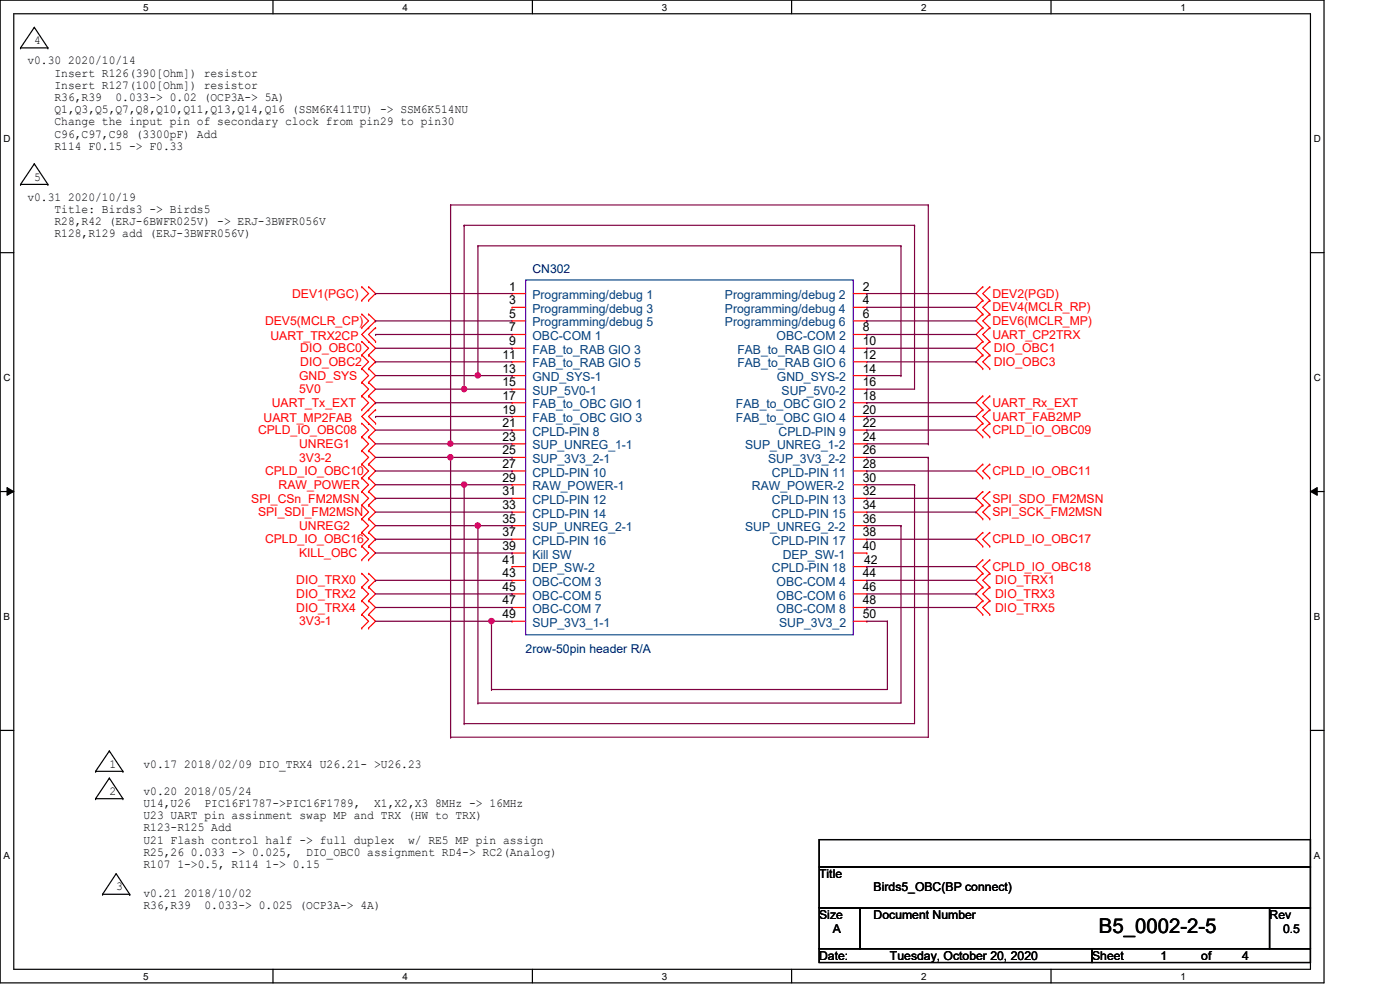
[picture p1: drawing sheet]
<svg xmlns="http://www.w3.org/2000/svg" width="297mm" height="210mm" viewBox="0 0 297 210" stroke-linecap="round" stroke-linejoin="round" font-family="sans-serif">
<path d="M0 0h280.9v208.5h-280.9zM2.9 2.9h275.1v202.7h-275.1z" fill="none" stroke="#000" stroke-width=".25"/>
<g fill="#fff">
<path d="M30.4 .3h1.1v2.4h-1.1z"/>
<path d="M30.4 205.9h1.1v2.3h-1.1z"/>
</g>
<path d="M57.9 0v2.9M57.9 205.6v2.9" fill="none" stroke="#000" stroke-width=".25"/>
<g fill="#fff">
<path d="M85.4 .3h1.1v2.4h-1.1z"/>
<path d="M85.4 205.9h1.1v2.3h-1.1z"/>
</g>
<path d="M112.9 0v2.9M112.9 205.6v2.9" fill="none" stroke="#000" stroke-width=".25"/>
<g fill="#fff">
<path d="M140.4 .3h1.2v2.4h-1.2z"/>
<path d="M140.4 205.9h1.2v2.3h-1.2z"/>
</g>
<path d="M167.9 0v2.9M167.9 205.6v2.9" fill="none" stroke="#000" stroke-width=".25"/>
<g fill="#fff">
<path d="M195.4 .3h1.2v2.4h-1.2z"/>
<path d="M195.4 205.9h1.2v2.3h-1.2z"/>
</g>
<path d="M223 0v2.9M223 205.6v2.9" fill="none" stroke="#000" stroke-width=".25"/>
<g fill="#fff">
<path d="M250.4 .3h1.2v2.4h-1.2z"/>
<path d="M250.4 205.9h1.2v2.3h-1.2z"/>
<path d="M.8 28.2h1.4v2.4h-1.4z"/>
<path d="M278.7 28.2h1.5v2.4h-1.5z"/>
<path d="M.8 78.9h1.4v2.3h-1.4z"/>
<path d="M278.7 78.9h1.5v2.3h-1.5z"/>
</g>
<path d="M0 53.6h2.9M278 53.6h2.9" fill="none" stroke="#000" stroke-width=".25"/>
<g fill="#fff">
<path d="M.8 129.6h1.3v2.3h-1.3z"/>
<path d="M278.7 129.6h1.4v2.3h-1.4z"/>
</g>
<path d="M0 104.3h2.9M278 104.3h2.9" fill="none" stroke="#000" stroke-width=".25"/>
<path d="M1.5 103.4l1.4 .9-1.4 .8zM278 104.3l1.4-.9v1.7z" fill="#000"/>
<path d="M1.5 103.4l1.4 .9-1.4 .8zM278 104.3l1.4-.9v1.7z" fill="none" stroke="#000" stroke-width=".21"/>
<g fill="#fff">
<path d="M.8 180.3h1.3v2.3h-1.3z"/>
<path d="M278.7 180.3h1.4v2.3h-1.4z"/>
</g>
<g fill="none" stroke="#000" stroke-width=".25">
<path d="M4.4 10.2h.1M4.4 10.2h5.8M7.3 5.8h.1M7.3 5.8l-2.9 4.4M7.3 5.8l2.9 4.4M10.2 10.2h.1M4.4 39.1h.1M4.4 39.1h5.8M7.3 34.8h.1M7.3 34.8l-2.9 4.3M7.3 34.8l2.9 4.3M10.2 39.1h.1"/>
<path d="M0 154.9h2.9M23.2 159.3h.1M23.2 159.3l-2.9 4.3M23.2 159.3l2.9 4.3M278 154.9h2.9M20.3 163.6h.1M20.3 169.4h.1M20.3 163.6h5.8M20.3 169.4h5.8M23.2 165.1h.1M23.2 165.1l-2.9 4.3M23.2 165.1l2.9 4.3"/>
<path d="M26.1 163.6h.1M26.1 169.4h.1M173.8 178.1h104.2v5.8h-104.2zM21.8 189.7h.1M21.8 189.7l2.8-4.4 2.9 4.4M21.8 189.7h5.7M27.5 189.7h.1M173.8 183.9h104.2v8.7h-104.2zM173.8 192.6h8.7v8.7h-8.7zM182.5 192.6h86.8v8.7h-86.8zM269.3 192.6h8.7v8.7h-8.7zM173.8 201.3h57.9v2.9h-57.9z"/>
<path d="M231.7 201.3h46.3v2.9h-46.3z"/>
</g>
<g fill="none" stroke="#f00" stroke-width=".25">
<path d="M76.8 63.7h.1M76.8 60.8h.1M76.8 69.5h.1M76.8 66.6h.1M76.8 78.2h.1M76.8 75.3h.1M76.8 72.4h.1M76.8 60.8l1.4 1.5-1.4 1.4M76.8 66.6l1.4 1.5-1.4 1.4M76.8 78.2l1.4 1.5-1.4 1.4M76.8 72.4l1.4 1.5-1.4 1.4M76.8 75.3l1.4 1.5-1.4 1.4"/>
<path d="M78.2 60.8h.1M78.2 63.7h.1M78.2 66.6h.1M78.2 69.5h.1M78.2 78.2h.1M78.2 72.4h.1M78.2 75.3h.1M78.2 60.8l1.5 1.5-1.5 1.4M78.2 66.6l1.5 1.5-1.5 1.4M78.2 78.2l1.5 1.5-1.5 1.4M78.2 69.5l-1.4 1.5 1.4 1.4M78.2 72.4l1.5 1.5-1.5 1.4"/>
<path d="M78.2 75.3l1.5 1.5-1.5 1.4M79.7 69.5h.1M79.7 72.4h.1M79.7 69.5l-1.5 1.5 1.5 1.4M108.6 62.3h.1M108.6 65.2h.1M108.6 68.1h.1M108.6 71h.1M108.6 73.9h.1M108.6 76.8h.1M108.6 79.7h.1M108.6 62.3h2.9"/>
<path d="M108.6 65.2h2.9M108.6 68.1h2.9M108.6 71h2.9M108.6 73.9h2.9M108.6 76.8h2.9M108.6 79.7h2.9M181 62.3h2.9M181 65.2h2.9M181 68.1h2.9M181 71h2.9M181 73.9h2.9M181 76.8h2.9"/>
<path d="M181 79.7h2.9M183.9 62.3h.1M183.9 65.2h.1M183.9 68.1h.1M183.9 71h.1M183.9 73.9h.1M183.9 76.8h.1M183.9 79.7h.1M208.5 60.8h.1M208.5 63.7h.1M208.5 66.6h.1M208.5 69.5h.1"/>
<path d="M208.5 72.4h.1M208.5 75.3h.1M208.5 78.2h.1M208.5 60.8l-1.4 1.5 1.4 1.4M208.5 63.7l-1.4 1.5 1.4 1.4M208.5 66.6l-1.4 1.5 1.4 1.4M208.5 69.5l-1.4 1.5 1.4 1.4M208.5 72.4l-1.4 1.5 1.4 1.4M208.5 75.3l-1.4 1.5 1.4 1.4M210 63.7h.1M210 60.8h.1M210 66.6h.1"/>
<path d="M210 69.5h.1M210 72.4h.1M210 75.3h.1M210 78.2h.1M210 60.8l-1.5 1.5 1.5 1.4M210 63.7l-1.5 1.5 1.5 1.4M210 66.6l-1.5 1.5 1.5 1.4M210 69.5l-1.5 1.5 1.5 1.4M210 72.4l-1.5 1.5 1.5 1.4M210 75.3l-1.5 1.5 1.5 1.4M76.8 81.1h.1M76.8 86.9h.1"/>
<path d="M76.8 84h.1M76.8 92.7h.1M76.8 89.8h.1M76.8 98.5h.1M76.8 95.6h.1M76.8 84l1.4 1.4-1.4 1.5M76.8 89.8l1.4 1.4-1.4 1.5M76.8 98.5l1.4 1.4-1.4 1.5M76.8 92.7l1.4 1.4-1.4 1.5M76.8 81.1l1.4 1.4-1.4 1.5M76.8 95.6l1.4 1.4-1.4 1.5M78.2 81.1h.1"/>
<path d="M78.2 84h.1M78.2 86.9h.1M78.2 89.8h.1M78.2 92.7h.1M78.2 98.5h.1M78.2 95.6h.1M78.2 84l1.5 1.4-2.9 2.9 1.4 1.5M78.2 89.8l1.5 1.4-1.5 1.5M78.2 98.5l1.5 1.4-1.5 1.5M78.2 92.7l1.5 1.4-1.5 1.5M78.2 81.1l1.5 1.4-1.5 1.5M78.2 95.6l1.5 1.4-1.5 1.5"/>
<path d="M79.7 86.9h.1M79.7 89.8h.1M79.7 86.9l-1.5 1.4 1.5 1.5M108.6 82.5h.1M108.6 85.4h.1M108.6 88.3h.1M108.6 91.2h.1M108.6 94.1h.1M108.6 97h.1M108.6 99.9h.1M108.6 82.5h2.9M108.6 85.4h2.9"/>
<path d="M108.6 88.3h2.9M108.6 91.2h2.9M108.6 94.1h2.9M108.6 97h2.9M108.6 99.9h2.9M181 82.5h2.9M181 85.4h2.9M181 88.3h2.9M181 91.2h2.9M181 94.1h2.9M181 97h2.9M181 99.9h2.9"/>
<path d="M183.9 82.5h.1M183.9 85.4h.1M183.9 88.3h.1M183.9 91.2h.1M183.9 94.1h.1M183.9 97h.1M183.9 99.9h.1M208.5 84h.1M208.5 86.9h.1M208.5 89.8h.1M208.5 92.7h.1M208.5 98.5h.1"/>
<path d="M208.5 84l-1.4 1.4 1.4 1.5M208.5 86.9l-1.4 1.4 1.4 1.5M208.5 89.8l-1.4 1.4 1.4 1.5M208.5 98.5l-1.4 1.4 1.4 1.5M210 86.9h.1M210 84h.1M210 89.8h.1M210 92.7h.1M210 98.5h.1M210 84l-1.5 1.4 1.5 1.5M210 86.9l-1.5 1.4 1.5 1.5M210 89.8l-1.5 1.4 1.5 1.5"/>
<path d="M210 98.5l-1.5 1.4 1.5 1.5M76.8 101.4h.1M76.8 104.3h.1M76.8 107.1h.1M76.8 115.9h.1M76.8 112.9h.1M76.8 118.7h.1M76.8 110.1h.1M76.8 101.4l1.4 1.4-1.4 1.5M76.8 104.3l1.4 1.4-1.4 1.4M76.8 112.9l1.4 1.5-1.4 1.5M76.8 115.9l1.4 1.4-1.4 1.4"/>
<path d="M76.8 107.1l1.4 1.5-1.4 1.5M76.8 110.1l1.4 1.4-1.4 1.4M78.2 101.4h.1M78.2 104.3h.1M78.2 107.1h.1M78.2 112.9h.1M78.2 115.9h.1M78.2 118.7h.1M78.2 110.1h.1M78.2 101.4l1.5 1.4-1.5 1.5M78.2 104.3l1.5 1.4-1.5 1.4M78.2 112.9l1.5 1.5-1.5 1.5"/>
<path d="M78.2 115.9l1.5 1.4-1.5 1.4M78.2 107.1l1.5 1.5-1.5 1.5M78.2 110.1l1.5 1.4-1.5 1.4M108.6 102.8h.1M108.6 105.7h.1M108.6 108.6h.1M108.6 111.5h.1M108.6 114.4h.1M108.6 117.3h.1M108.6 102.8h2.9M108.6 105.7h2.9M108.6 108.6h2.9"/>
<path d="M108.6 111.5h2.9M108.6 114.4h2.9M108.6 117.3h2.9M181 102.8h2.9M181 105.7h2.9M181 108.6h2.9M181 111.5h2.9M181 114.4h2.9M181 117.3h2.9M183.9 102.8h.1M183.9 105.7h.1M183.9 108.6h.1"/>
<path d="M183.9 111.5h.1M183.9 114.4h.1M183.9 117.3h.1M208.5 118.7h.1M208.5 104.3h.1M208.5 107.1h.1M208.5 101.4h.1M208.5 112.9h.1M208.5 115.9h.1M208.5 110.1h.1M208.5 118.7l-1.4 1.5 1.4 1.4M208.5 104.3l-1.4 1.4 1.4 1.4"/>
<path d="M208.5 112.9l-1.4 1.5 1.4 1.5M208.5 107.1l-1.4 1.5 1.4 1.5M210 118.7h.1M210 107.1h.1M210 104.3h.1M210 101.4h.1M210 115.9h.1M210 112.9h.1M210 110.1h.1M210 118.7l-1.5 1.5 1.5 1.4M210 104.3l-1.5 1.4 1.5 1.4M210 112.9l-1.5 1.5 1.5 1.5"/>
<path d="M210 107.1l-1.5 1.5 1.5 1.5M76.8 133.2h.1M76.8 130.3h.1M76.8 124.5h.1M76.8 121.6h.1M76.8 127.4h.1M76.8 130.3l1.4 1.5-1.4 1.4M76.8 121.6l1.4 1.5-1.4 1.4M76.8 124.5l1.4 1.5-1.4 1.4M76.8 127.4l1.4 1.5-1.4 1.4M78.2 130.3h.1M78.2 133.2h.1"/>
<path d="M78.2 121.6h.1M78.2 124.5h.1M78.2 127.4h.1M78.2 130.3l1.5 1.5-1.5 1.4M78.2 121.6l1.5 1.5-1.5 1.4M78.2 124.5l1.5 1.5-1.5 1.4M78.2 127.4l1.5 1.5-1.5 1.4M108.6 120.2h.1M108.6 123.1h.1M108.6 126h.1M108.6 128.9h.1M108.6 131.8h.1"/>
<path d="M108.6 120.2h2.9M108.6 123.1h2.9M108.6 126h2.9M108.6 128.9h2.9M108.6 131.8h2.9M181 120.2h2.9M181 123.1h2.9M181 126h2.9M181 128.9h2.9M181 131.8h2.9M183.9 120.2h.1M183.9 123.1h.1"/>
<path d="M183.9 126h.1M183.9 128.9h.1M183.9 131.8h.1M208.5 121.6h.1M208.5 124.5h.1M208.5 127.4h.1M208.5 130.3h.1M208.5 121.6l-1.4 1.5 1.4 1.4M208.5 124.5l-1.4 1.5 1.4 1.4M208.5 127.4l-1.4 1.5 1.4 1.4M210 121.6h.1M210 124.5h.1"/>
<path d="M210 127.4h.1M210 130.3h.1M210 121.6l-1.5 1.5 1.5 1.4M210 124.5l-1.5 1.5 1.5 1.4M210 127.4l-1.5 1.5 1.5 1.4"/>
</g>
<path d="M111.5 59.4h69.5v75.3h-69.5z" fill="none" stroke="#00f" stroke-width=".25"/>
<g fill="none" stroke="#800040" stroke-width=".25">
<path d="M101.4 52.2h.1M101.4 52.2h89.7M101.4 52.2v27.5M191.1 52.2h.1M191.1 52.2v27.5M79.7 62.3h.1M79.7 68.1h.1M79.7 62.3h28.9M79.7 68.1h28.9M79.7 79.7h21.7M101.4 79.7h.1M183.9 79.7h7.2"/>
<path d="M191.1 79.7h.1"/>
</g>
<circle cx="101.3" cy="79.6" r=".56" fill="#f0f"/>
<circle cx="101.3" cy="79.6" r=".56" fill="none" stroke="#f0f" stroke-width=".25"/>
<g fill="none" stroke="#800040" stroke-width=".25">
<path d="M95.6 43.5h.1M95.6 43.5h101.3M95.6 43.5v50.6M196.9 43.5h.1M196.9 43.5v50.6M101.4 79.7h7.2M108.6 79.7h.1M183.9 62.3h.1M183.9 65.2h.1M183.9 68.1h.1M183.9 71h.1M183.9 62.3h23.2"/>
<path d="M183.9 65.2h23.2M183.9 68.1h23.2M183.9 71h23.2M79.7 85.4h.1M79.7 88.3h.1M79.7 85.4h28.9M79.7 88.3h28.9M79.7 94.1h15.9M95.6 94.1h.1M183.9 85.4h.1M183.9 88.3h.1M183.9 85.4h23.2"/>
<path d="M183.9 88.3h23.2M183.9 94.1h13M196.9 94.1h.1"/>
</g>
<circle cx="95.5" cy="94.1" r=".56" fill="#f0f"/>
<circle cx="95.5" cy="94.1" r=".56" fill="none" stroke="#f0f" stroke-width=".25"/>
<g fill="none" stroke="#800040" stroke-width=".25">
<path d="M79.7 99.9h28.9M95.6 94.1h.1M95.6 94.1h13M108.6 99.9h.1M183.9 99.9h.1M183.9 91.2h.1M183.9 99.9h23.2M183.9 91.2h23.2M79.7 105.7h.1M79.7 114.4h.1M79.7 102.8h18.8M79.7 105.7h28.9"/>
<path d="M79.7 108.6h28.9M79.7 114.4h28.9M79.7 117.3h28.9M98.5 102.8h.1M98.5 102.8v50.7M108.6 108.6h.1M108.6 117.3h.1M183.9 102.8h10.1M183.9 105.7h23.2M183.9 114.4h23.2M194 102.8h.1M207.1 114.4h.1"/>
<path d="M207.1 105.7h.1M183.9 123.1h.1M183.9 123.1h23.2"/>
</g>
<circle cx="98.5" cy="102.8" r=".56" fill="#f0f"/>
<circle cx="98.5" cy="102.8" r=".56" fill="none" stroke="#f0f" stroke-width=".25"/>
<g fill="none" stroke="#800040" stroke-width=".25">
<path d="M98.5 47.8h.1M98.5 47.8v34.7M79.7 71h.1M79.7 71h28.9M79.7 91.2h28.9M79.7 82.5h18.8M98.5 82.5h.1M108.6 91.2h.1M98.5 102.8h.1M98.5 102.8h10.1M183.9 108.6h23.2M194 102.8h.1"/>
<path d="M194 102.8v50.7h-95.5M207.1 108.6h.1M183.9 120.2h.1M183.9 120.2h23.2M98.5 153.5h.1"/>
</g>
<circle cx="98.5" cy="82.5" r=".56" fill="#f0f"/>
<circle cx="98.5" cy="82.5" r=".56" fill="none" stroke="#f0f" stroke-width=".25"/>
<g fill="none" stroke="#800040" stroke-width=".25">
<path d="M98.5 47.8h.1M98.5 47.8h95.5M194 47.8h.1M194 47.8v34.7h-10.1M98.5 82.5h.1M98.5 82.5h10.1M183.9 82.5h.1M79.7 131.8h24.6M104.3 131.8h.1M104.3 131.8v14.5M183.9 131.8h4.4M188.3 131.8h.1"/>
<path d="M188.3 131.8v14.5h-84M104.3 146.3h.1"/>
</g>
<circle cx="104.3" cy="131.8" r=".56" fill="#f0f"/>
<circle cx="104.3" cy="131.8" r=".56" fill="none" stroke="#f0f" stroke-width=".25"/>
<path d="M95.6 97h.1M95.6 97v59.4M183.9 97h13M196.9 97h.1M196.9 97v59.4h-101.3M104.3 131.8h.1M104.3 131.8h4.3M95.6 156.4h.1" fill="none" stroke="#800040" stroke-width=".25"/>
<circle cx="95.5" cy="97" r=".56" fill="#f0f"/>
<circle cx="95.5" cy="97" r=".56" fill="none" stroke="#f0f" stroke-width=".25"/>
<path d="M79.7 97h28.9M95.6 97h.1M108.6 97h.1M79.7 111.5h21.7M101.4 111.5h.1M101.4 111.5v37.6M183.9 111.5h7.2M191.1 111.5h.1M191.1 111.5v37.6h-89.7M79.7 123.1h.1M79.7 123.1h28.9M101.4 149.1h.1" fill="none" stroke="#800040" stroke-width=".25"/>
<circle cx="101.3" cy="111.5" r=".56" fill="#f0f"/>
<circle cx="101.3" cy="111.5" r=".56" fill="none" stroke="#f0f" stroke-width=".25"/>
<g fill="none" stroke="#800040" stroke-width=".25">
<path d="M79.7 76.8h.1M79.7 73.9h28.9M79.7 76.8h28.9M108.6 73.9h.1M183.9 73.9h.1M183.9 73.9h23.2M183.9 76.8h23.2M207.1 76.8h.1M101.4 111.5h7.2M108.6 111.5h.1M79.7 126h28.9M79.7 128.9h28.9"/>
<path d="M108.6 126h.1M108.6 128.9h.1M183.9 128.9h.1M183.9 126h23.2M183.9 128.9h23.2M207.1 126h.1"/>
</g>
<circle cx="101.3" cy="79.6" r=".56" fill="#f0f"/>
<circle cx="101.3" cy="79.6" r=".56" fill="none" stroke="#f0f" stroke-width=".25"/>
<circle cx="95.5" cy="94.1" r=".56" fill="#f0f"/>
<circle cx="95.5" cy="94.1" r=".56" fill="none" stroke="#f0f" stroke-width=".25"/>
<circle cx="98.5" cy="102.8" r=".56" fill="#f0f"/>
<circle cx="98.5" cy="102.8" r=".56" fill="none" stroke="#f0f" stroke-width=".25"/>
<circle cx="98.5" cy="82.5" r=".56" fill="#f0f"/>
<circle cx="98.5" cy="82.5" r=".56" fill="none" stroke="#f0f" stroke-width=".25"/>
<circle cx="104.3" cy="131.8" r=".56" fill="#f0f"/>
<circle cx="104.3" cy="131.8" r=".56" fill="none" stroke="#f0f" stroke-width=".25"/>
<circle cx="95.5" cy="97" r=".56" fill="#f0f"/>
<circle cx="95.5" cy="97" r=".56" fill="none" stroke="#f0f" stroke-width=".25"/>
<circle cx="101.3" cy="111.5" r=".56" fill="#f0f"/>
<circle cx="101.3" cy="111.5" r=".56" fill="none" stroke="#f0f" stroke-width=".25"/>
<text font-size="4.3" x="233.1" y="197.9">B5_0002-2-5</text>
<g font-size="2.6">
<text x="7.3" y="9.4">4</text>
<text x="5.8" y="13.7">v0.30 2020/10/14</text>
<text x="11.6" y="16.3">Insert R126(390[Ohm]) resistor</text>
<text x="11.6" y="18.8">Insert R127(100[Ohm]) resistor</text>
<text x="11.6" y="21.4">R36,R39</text>
<text x="24.5" y="21.4">0.033-&gt; 0.02 (OCP3A-&gt; 5A)</text>
<text x="11.6" y="24">Q1,Q3,Q5,Q7,Q8,Q10,Q11,Q13,Q14,Q16 (SSM6K411TU) -&gt; SSM6K514NU</text>
<text x="11.6" y="26.6">Change the input pin of secondary clock from pin29 to pin30</text>
<text x="11.6" y="29.2">C96,C97,C98 (3300pF) Add</text>
<text x="11.6" y="31.8">R114 F0.15 -&gt; F0.33</text>
<text x="7.3" y="38.3">5</text>
<text x="5.8" y="42.6">v0.31 2020/10/19</text>
<text x="11.6" y="45.2">Title: Birds3 -&gt; Birds5</text>
<text x="11.6" y="47.8">R28,R42 (ERJ-6BWFR025V) -&gt; ERJ-3BWFR056V</text>
<text x="11.6" y="50.4">R128,R129 add (ERJ-3BWFR056V)</text>
<text x="108" y="61.6">1</text>
<text x="108" y="64.6">3</text>
<text x="183" y="61.6">2</text>
<text x="183" y="64.6">4</text>
<text x="108" y="67.4">5</text>
<text x="108" y="70.3">7</text>
<text x="183" y="67.4">6</text>
<text x="183" y="70.3">8</text>
<text x="106.6" y="76.1">11</text>
<text x="108" y="73.2">9</text>
<text x="183" y="73.2">10</text>
<text x="183" y="76.1">12</text>
<text x="106.6" y="79">13</text>
<text x="106.6" y="81.9">15</text>
<text x="183" y="79">14</text>
<text x="183" y="81.9">16</text>
<text x="106.6" y="84.8">17</text>
<text x="106.6" y="87.7">19</text>
<text x="183" y="84.8">18</text>
<text x="183" y="87.7">20</text>
<text x="106.6" y="90.6">21</text>
<text x="106.6" y="93.5">23</text>
<text x="183" y="90.6">22</text>
<text x="183" y="93.5">24</text>
<text x="106.6" y="96.4">25</text>
<text x="106.6" y="99.3">27</text>
<text x="183" y="96.4">26</text>
<text x="183" y="99.3">28</text>
<text x="106.6" y="102.2">29</text>
<text x="106.6" y="105.1">31</text>
<text x="106.6" y="108">33</text>
<text x="183" y="102.2">30</text>
<text x="183" y="105.1">32</text>
<text x="183" y="108">34</text>
<text x="106.6" y="110.9">35</text>
<text x="106.6" y="113.7">37</text>
<text x="183" y="110.9">36</text>
<text x="183" y="113.7">38</text>
<text x="106.6" y="116.7">39</text>
<text x="106.6" y="119.5">41</text>
<text x="183" y="116.7">40</text>
<text x="183.3" y="119.6">42</text>
<text x="106.6" y="122.5">43</text>
<text x="106.6" y="125.3">45</text>
<text x="183" y="122.5">44</text>
<text x="183" y="125.3">46</text>
<text x="106.6" y="128.2">47</text>
<text x="106.6" y="131.1">49</text>
<text x="183" y="128.2">48</text>
<text x="183" y="131.1">50</text>
<text x="23.2" y="162.8">1</text>
<text x="30.4" y="162.8">v0.17 2018/02/09 DIO_TRX4 U26.21- &gt;U26.23</text>
<text x="23.2" y="168.6">2</text>
<text x="30.4" y="168.6">v0.20 2018/05/24</text>
<text x="30.4" y="171.2">U14,U26</text>
<text x="30.4" y="173.8">U23 UART pin assinment swap MP and TRX (HW to TRX)</text>
<text x="43.4" y="171.2">PIC16F1787-&gt;PIC16F1789,</text>
<text x="79.4" y="171.2">X1,X2,X3 8MHz -&gt; 16MHz</text>
<text x="30.4" y="176.4">R123-R125 Add</text>
<text x="30.4" y="178.9">U21 Flash control half -&gt; full duplex</text>
<text x="86.6" y="178.9">w/ RE5 MP pin assign</text>
<text x="30.4" y="181.5">R25,26 0.033 -&gt; 0.025,</text>
<text x="30.4" y="184.1">R107 1-&gt;0.5, R114 1-&gt; 0.15</text>
<text x="65" y="181.5">DIO_OBC0 assignment RD4-&gt; RC2(Analog)</text>
<text x="24.6" y="188.8">3</text>
<text x="30.4" y="190.3">v0.21 2018/10/02</text>
<text x="173.8" y="186.2">Title</text>
<text x="185.3" y="189.1">Birds5_OBC(BP connect)</text>
<text x="30.4" y="192.9">R36,R39</text>
<text x="43.4" y="192.9">0.033-&gt; 0.025 (OCP3A-&gt; 4A)</text>
<text x="173.8" y="194.9">Size</text>
<text x="176.7" y="197.8">A</text>
<text x="185.3" y="194.9">Document Number</text>
<text x="269.3" y="194.9">Rev</text>
<text x="272.2" y="197.8">0.5</text>
<text x="173.8" y="203.6">Date:</text>
<text x="188.8" y="203.6">Tuesday, October 20, 2020</text>
<text x="231.7" y="203.6">Sheet</text>
<text x="246.2" y="203.6">1</text>
<text x="254.8" y="203.6">of</text>
<text x="263.5" y="203.6">4</text>
</g>
<g font-size="2.6" fill="#000080">
<text x="112.9" y="58">CN302</text>
<text x="111.5" y="138.4">2row-50pin header R/A</text>
</g>
<g font-size="2.6" fill="#f00">
<text x="62" y="63.2">DEV1(PGC)</text>
<text x="210.5" y="63.2">DEV2(PGD)</text>
<text x="56.2" y="69">DEV5(MCLR_CP)</text>
<text x="210.5" y="66">DEV4(MCLR_RP)</text>
<text x="210.5" y="69">DEV6(MCLR_MP)</text>
<text x="210.5" y="71.8">UART_CP2TRX</text>
<text x="57.4" y="72.1">UART_TRX2CP</text>
<text x="63.7" y="74.8">DIO_OBC0</text>
<text x="63.7" y="77.6">DIO_OBC2</text>
<text x="210.8" y="74.8">DIO_OBC1</text>
<text x="210.8" y="77.6">DIO_OBC3</text>
<text x="63.5" y="80.5">GND_SYS</text>
<text x="63.5" y="83.4">5V0</text>
<text x="55.9" y="89.5">UART_MP2FAB</text>
<text x="57.7" y="86.3">UART_Tx_EXT</text>
<text x="210.5" y="86.3">UART_Rx_EXT</text>
<text x="210.5" y="89.2">UART_FAB2MP</text>
<text x="54.7" y="92.1">CPLD_IO_OBC08</text>
<text x="63.5" y="95">UNREG1</text>
<text x="210.5" y="92.1">CPLD_IO_OBC09</text>
<text x="56.2" y="100.8">CPLD_IO_OBC10</text>
<text x="63.5" y="97.9">3V3-2</text>
<text x="210.5" y="100.8">CPLD_IO_OBC11</text>
<text x="53.3" y="106.6">SPI_CSn_FM2MSN</text>
<text x="59.1" y="103.7">RAW_POWER</text>
<text x="210.5" y="106.6">SPI_SDO_FM2MSN</text>
<text x="54.7" y="109.5">SPI_SDI_FM2MSN</text>
<text x="63.5" y="112.4">UNREG2</text>
<text x="210.5" y="109.5">SPI_SCK_FM2MSN</text>
<text x="56.2" y="115.3">CPLD_IO_OBC16</text>
<text x="63.5" y="118.2">KILL_OBC</text>
<text x="210.5" y="115.3">CPLD_IO_OBC17</text>
<text x="62.9" y="124">DIO_TRX0</text>
<text x="210.5" y="121.1">CPLD_IO_OBC18</text>
<text x="211.1" y="124">DIO_TRX1</text>
<text x="62.9" y="126.9">DIO_TRX2</text>
<text x="62.9" y="129.8">DIO_TRX4</text>
<text x="211.1" y="126.9">DIO_TRX3</text>
<text x="211.1" y="129.8">DIO_TRX5</text>
<text x="63.5" y="132.7">3V3-1</text>
</g>
<g font-size="2.6" fill="#004080">
<text x="112.9" y="63.5">Programming/debug 1</text>
<text x="153.8" y="63.5">Programming/debug 2</text>
<text x="112.9" y="66.4">Programming/debug 3</text>
<text x="112.9" y="69.3">Programming/debug 5</text>
<text x="153.8" y="66.4">Programming/debug 4</text>
<text x="153.8" y="69.3">Programming/debug 6</text>
<text x="112.9" y="72.1">OBC-COM 1</text>
<text x="112.9" y="75.1">FAB_to_RAB GIO 3</text>
<text x="112.9" y="77.9">FAB_to_RAB GIO 5</text>
<text x="156.4" y="75.1">FAB_to_RAB GIO 4</text>
<text x="156.4" y="77.9">FAB_to_RAB GIO 6</text>
<text x="164.8" y="72.1">OBC-COM 2</text>
<text x="112.9" y="80.9">GND_SYS-1</text>
<text x="112.9" y="83.7">SUP_5V0-1</text>
<text x="164.8" y="80.9">GND_SYS-2</text>
<text x="165.8" y="83.7">SUP_5V0-2</text>
<text x="112.9" y="86.6">FAB_to_OBC GIO 1</text>
<text x="112.9" y="89.5">FAB_to_OBC GIO 3</text>
<text x="156.1" y="86.6">FAB_to_OBC GIO 2</text>
<text x="156.1" y="89.5">FAB_to_OBC GIO 4</text>
<text x="112.9" y="92.4">CPLD-PIN 8</text>
<text x="112.9" y="95.3">SUP_UNREG_1-1</text>
<text x="158.1" y="95.3">SUP_UNREG_1-2</text>
<text x="165.2" y="92.4">CPLD-PIN 9</text>
<text x="112.9" y="98.2">SUP_3V3_2-1</text>
<text x="112.9" y="101.1">CPLD-PIN 10</text>
<text x="162.9" y="98.2">SUP_3V3_2-2</text>
<text x="163.7" y="101.1">CPLD-PIN 11</text>
<text x="112.9" y="104">RAW_POWER-1</text>
<text x="112.9" y="106.9">CPLD-PIN 12</text>
<text x="159.5" y="104">RAW_POWER-2</text>
<text x="163.7" y="106.9">CPLD-PIN 13</text>
<text x="112.9" y="109.8">CPLD-PIN 14</text>
<text x="112.9" y="112.7">SUP_UNREG_2-1</text>
<text x="158.1" y="112.7">SUP_UNREG_2-2</text>
<text x="163.7" y="109.8">CPLD-PIN 15</text>
<text x="112.9" y="115.6">CPLD-PIN 16</text>
<text x="112.9" y="118.5">Kill SW</text>
<text x="163.7" y="115.6">CPLD-PIN 17</text>
<text x="166.1" y="118.5">DEP_SW-1</text>
<text x="112.9" y="121.4">DEP_SW-2</text>
<text x="112.9" y="124.3">OBC-COM 3</text>
<text x="163.7" y="121.4">CPLD-PIN 18</text>
<text x="164.8" y="124.3">OBC-COM 4</text>
<text x="112.9" y="127.2">OBC-COM 5</text>
<text x="112.9" y="130">OBC-COM 7</text>
<text x="164.8" y="127.2">OBC-COM 6</text>
<text x="164.8" y="130">OBC-COM 8</text>
<text x="112.9" y="133">SUP_3V3_1-1</text>
<text x="165.3" y="133">SUP_3V3_2</text>
</g>
<g font-size="2.1">
<text x="30.4" y="2.2">5</text>
<text x="85.4" y="2.2">4</text>
<text x="140.4" y="2.2">3</text>
<text x="195.4" y="2.2">2</text>
<text x="250.4" y="2.2">1</text>
<text x=".8" y="30.1">D</text>
<text x="278.7" y="30.1">D</text>
<text x=".8" y="80.8">C</text>
<text x="278.7" y="80.8">C</text>
<text x=".8" y="131.5">B</text>
<text x="278.7" y="131.5">B</text>
<text x=".8" y="182.2">A</text>
<text x="278.7" y="182.2">A</text>
<text x="30.4" y="207.8">5</text>
<text x="85.4" y="207.8">4</text>
<text x="140.4" y="207.8">3</text>
<text x="195.4" y="207.8">2</text>
<text x="250.4" y="207.8">1</text>
</g>
</svg>
